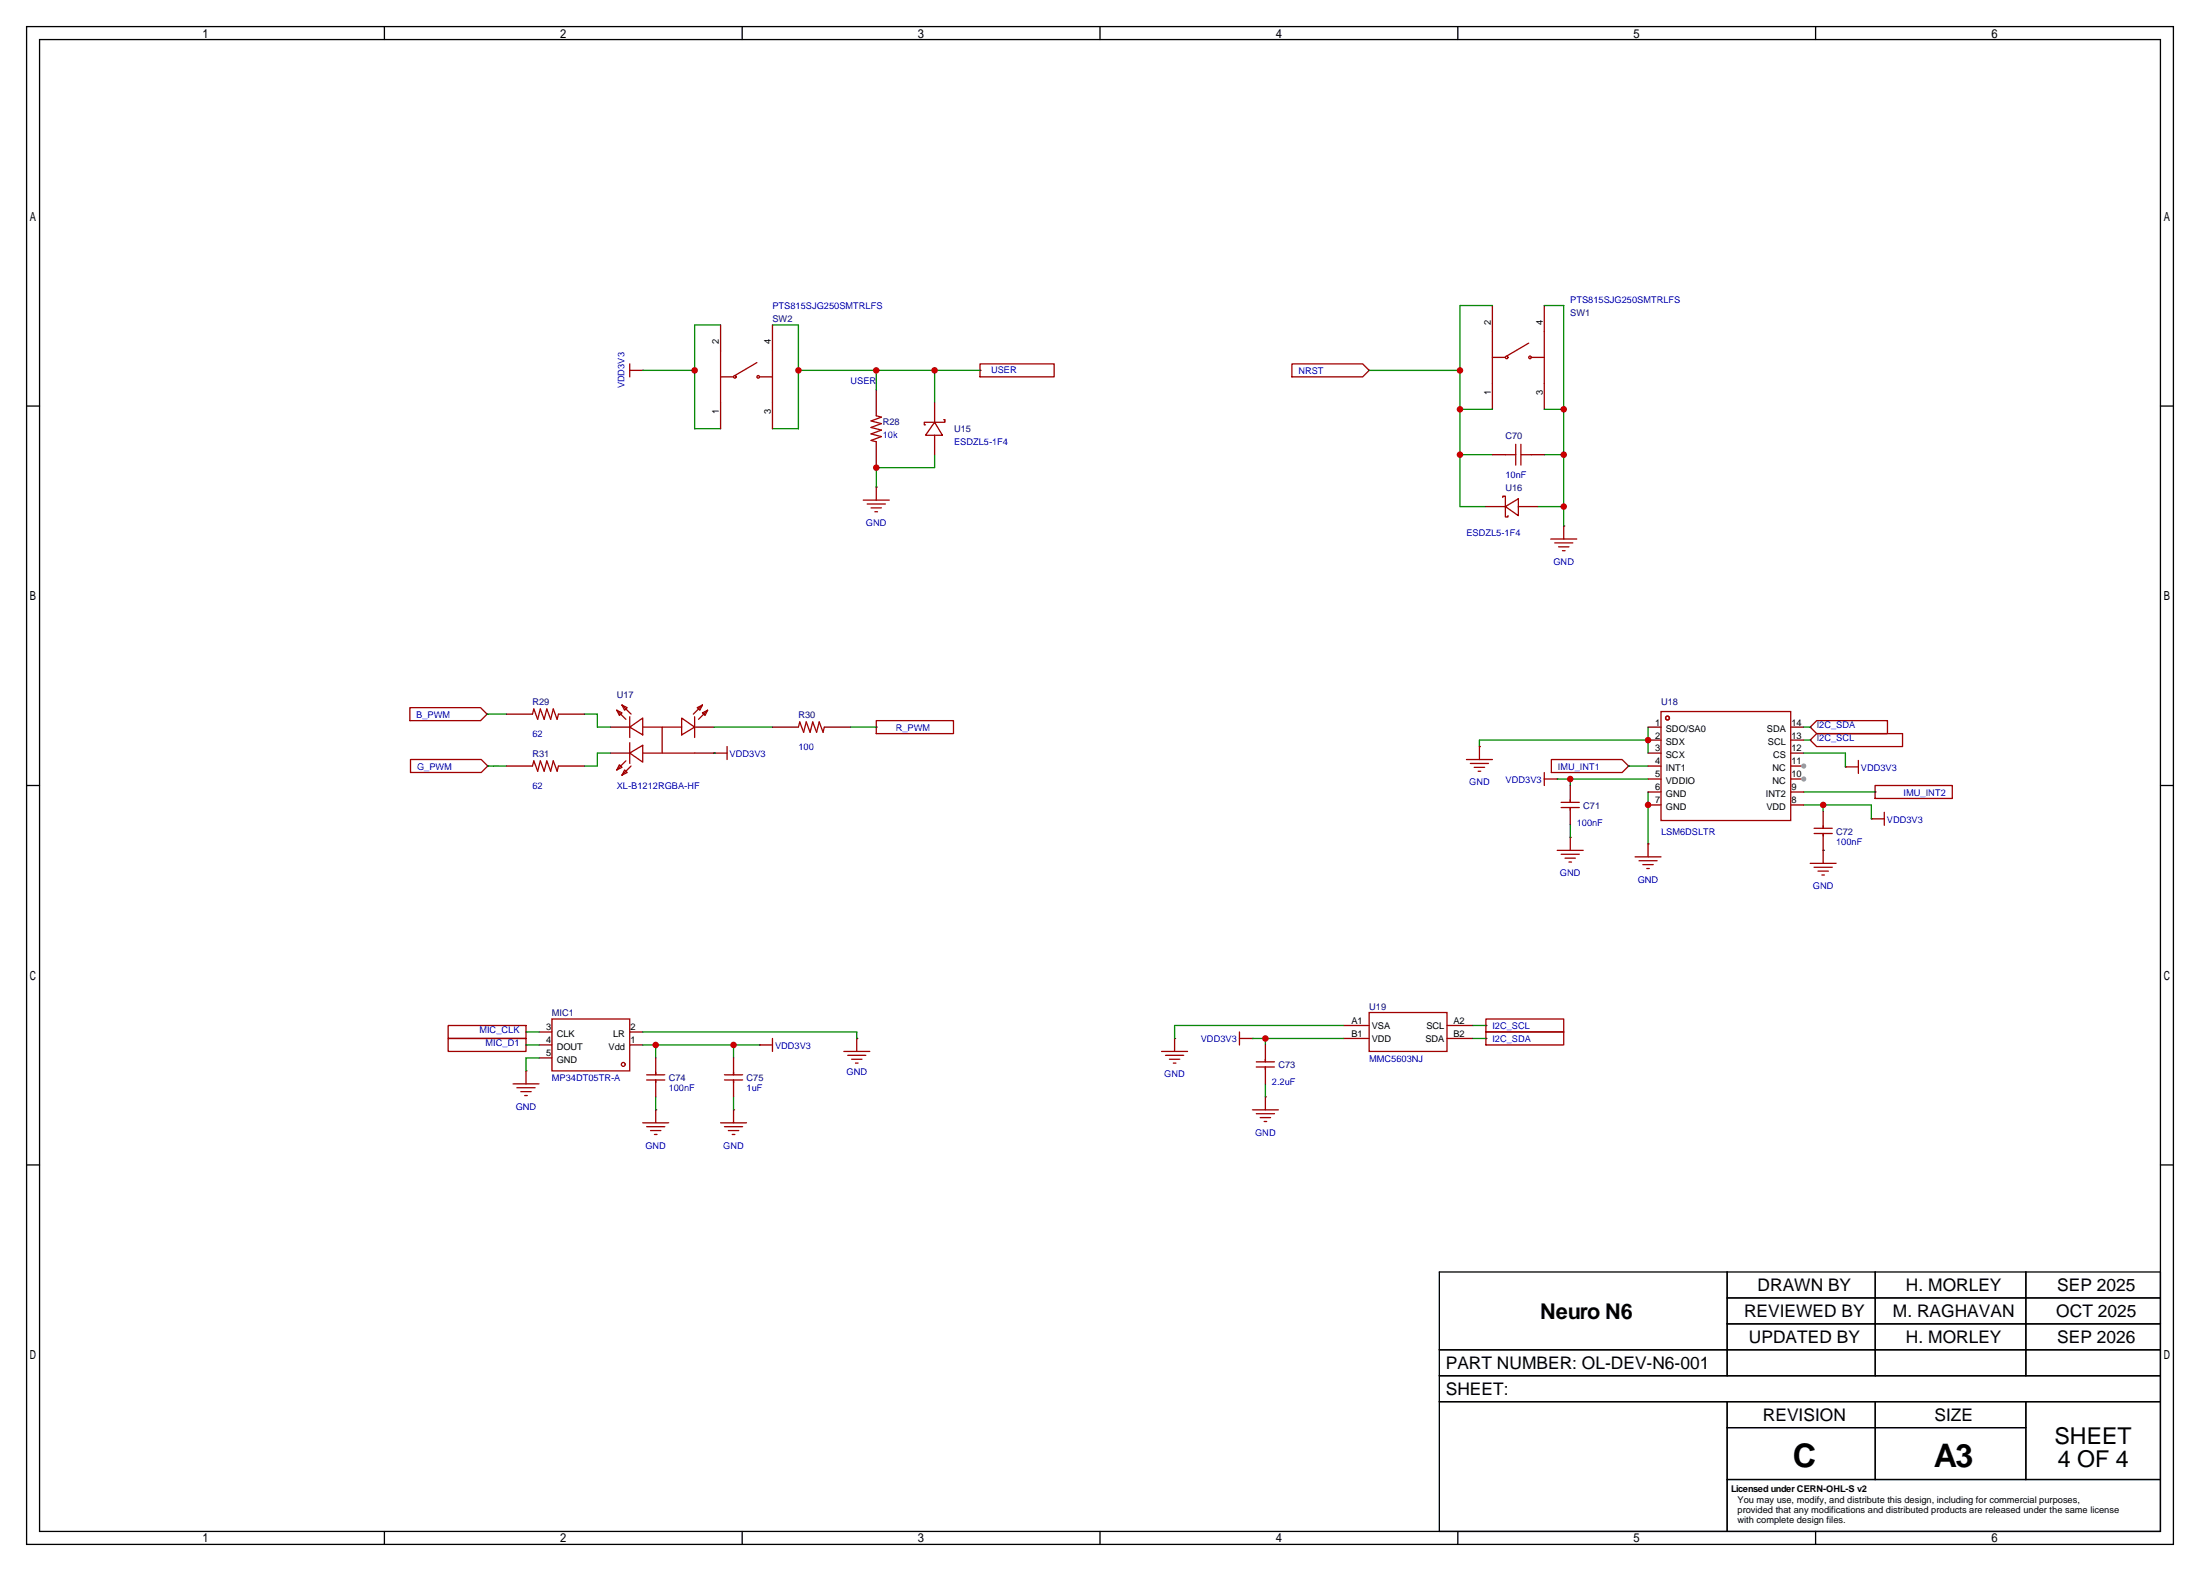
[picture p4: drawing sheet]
<svg xmlns="http://www.w3.org/2000/svg" width="431mm" height="308mm" viewBox="0 0 431 308" stroke-linecap="round" stroke-linejoin="round" font-family="sans-serif">
<g fill="none" stroke="#000" stroke-width=".25">
<path d="M5.2 5.2h420.4v297.2h-420.4zM7.7 7.7h415.3v292.1h-415.3zM75.3 5.2v2.5M145.3 5.2v2.5M215.4 5.2v2.5M285.5 5.2v2.5M355.5 5.2v2.5M5.2 79.5h2.5M423 79.5h2.6M5.2 153.8h2.5M423 153.8h2.6M5.2 228.1h2.5"/>
<path d="M423 228.1h2.6M281.8 249h141.2v50.8h-141.2zM338.2 249v20.4M338.2 254.1h84.8M338.2 259.2h84.8M367.2 249v20.4M396.7 249v20.4M281.8 264.3h141.2M281.8 269.4h141.2M281.8 274.4h141.2M338.2 274.4v25.4M338.2 279.5h58.5"/>
<path d="M367.2 274.4v15.3M396.7 274.4v15.3M75.3 299.8v2.6M145.3 299.8v2.6M215.4 299.8v2.6M285.5 299.8v2.6M338.2 289.7h84.8M355.5 299.8v2.6"/>
</g>
<g fill="none" stroke="#a10000" stroke-width=".25">
<path d="M123.3 72.5h2.6M123.3 71.2v2.6M191.9 71.2h14.5v2.6h-14.5zM253 71.2h13.8l1.3 1.3-1.3 1.3h-13.8zM169 97.9h5.1M169.8 98.7h3.6M170.6 99.4h2M171.6 95.4v2.5M171.3 100.2h.5M303.7 105.5h5M304.4 106.3h3.6M305.2 107.1h2"/>
<path d="M305.9 107.8h.6M306.2 103v2.5M80.4 148.7h13.8l1.3 1.3-1.3 1.2h-13.8zM139.8 147.4h2.6M142.4 146.2v2.5M171.6 141.1h15.1v2.5h-15.1zM355.7 143.6h16.8v2.6h-16.8l-1.2-1.3zM367.2 153.8h15.1v2.5h-15.1zM369 159v2.6M366.4 160.3h2.6"/>
</g>
<path d="M125.9 72.5h.1M191.9 72.5h.1M268.1 72.5h.1M171.6 95.4h.1M306.2 103h.1M95.5 150h.1M139.8 147.4h.1M171.6 142.4h.1M354.5 144.9h.1M367.2 155.1h.1M366.4 160.3h.1" fill="none" stroke="#870000" stroke-width=".25"/>
<path d="M353.2 144.9h1.3M353.2 155.1h14M353.2 157.6h13.2v2.7M357 157.6v1.3" fill="none" stroke="#008700" stroke-width=".25"/>
<circle cx="357" cy="157.6" r=".63" fill="#c00"/>
<g fill="none" stroke="#a10000" stroke-width=".25">
<path d="M171.6 81.4l1 .3-2 .7 2 .5-2 .8 2 .5-2 .8 2 .5-2 .7 1 .3M80.3 138.6h13.8l1.3 1.2-1.3 1.3h-13.8zM302.4 152.5h2.5M302.4 151.3v2.5M304.9 166.5h5.1M305.7 167.3h3.5M306.5 168h2M307.2 168.8h.5M307.5 164v2.5M320.2 167.8h5M320.9 168.5h3.6M321.7 169.3h2"/>
<path d="M322.5 170.1h.5M322.7 165.2v2.6M354.5 169h5M355.2 169.8h3.6M356 170.6h2M356.7 171.3h.6M357 166.5v2.5"/>
</g>
<path d="M171.6 76.3v5.1M171.6 86.5v5.1M95.4 139.8h.1M304.9 152.5h.1M307.5 164h.1M322.7 165.2h.1M357 166.5h.1" fill="none" stroke="#870000" stroke-width=".25"/>
<path d="M304.9 152.5h17.8M307.5 152.5v1.3M322.7 155.1v10.1M357 166.5h.1" fill="none" stroke="#008700" stroke-width=".25"/>
<circle cx="307.5" cy="152.5" r=".63" fill="#c00"/>
<path d="M151.3 63.6h5v20.3h-5M171.6 72.5v3.8M183 72.5v6.4M191.9 72.5h-35.6M318.9 150h3.8M322.7 144.9h-33v1.3M322.7 142.4v5M307.5 161.4v2.6" fill="none" stroke="#008700" stroke-width=".25"/>
<g fill="none" stroke="#a10000" stroke-width=".25">
<path d="M287.1 148.7h5.1M287.9 149.5h3.6M288.7 150.2h2M289.4 151h.5M289.7 146.2v2.5M303.8 148.7h13.8l1.3 1.3-1.3 1.3h-13.8zM305.7 157.1h3.5M305.7 158.1h3.5M307.5 156.6v.5M307.5 158.1v.5M355.2 162.2h3.6M355.2 163.2h3.6"/>
<path d="M357 161.7v.5M357 163.2v.5"/>
</g>
<path d="M289.7 146.2h.1M307.5 153.8v3.3M307.5 158.1v3.3M318.9 150h.1M357 158.9v3.3M357 163.2v3.3" fill="none" stroke="#870000" stroke-width=".25"/>
<g fill="#c00">
<circle cx="183" cy="72.5" r=".63"/>
<circle cx="171.6" cy="72.5" r=".63"/>
<circle cx="156.3" cy="72.5" r=".63"/>
</g>
<g fill="none" stroke="#a10000" stroke-width=".25">
<path d="M325.2 139.3h25.4v21.4h-25.4z"/>
<circle cx="326.5" cy="140.6" r=".38"/>
</g>
<path d="M322.7 142.4h2.5M322.7 144.9h2.5" fill="none" stroke="#870000" stroke-width=".25"/>
<circle cx="322.7" cy="144.9" r=".63" fill="#c00"/>
<path d="M322.7 147.4h2.5M322.7 150h2.5M322.7 152.5h2.5M322.7 155.1h2.5M322.7 157.6h2.5" fill="none" stroke="#870000" stroke-width=".25"/>
<circle cx="322.7" cy="157.6" r=".63" fill="#c00"/>
<path d="M350.6 157.6h2.6M350.6 155.1h2.6M350.6 152.5h2.6" fill="none" stroke="#870000" stroke-width=".25"/>
<circle cx="353.2" cy="152.5" r=".51" fill="#999"/>
<path d="M350.6 150h2.6" fill="none" stroke="#870000" stroke-width=".25"/>
<circle cx="353.2" cy="150" r=".51" fill="#999"/>
<path d="M350.6 147.4h2.6M350.6 144.9h2.6M350.6 142.4h2.6" fill="none" stroke="#870000" stroke-width=".25"/>
<path d="M183 89v2.6h-11.4v3.8M95.5 150h3.7" fill="none" stroke="#008700" stroke-width=".25"/>
<circle cx="171.6" cy="91.6" r=".63" fill="#c00"/>
<g fill="none" stroke="#a10000" stroke-width=".25">
<path d="M120.8 139.1l1 .5-.5 .5zM120.8 139.1l1.8 1.7M121.8 138l1 .6-.5 .5zM121.8 138l1.8 1.8M136.5 138.6l1-.6-.5 1.1zM137.5 139.6l1.1-.5-.6 1zM137.5 138l-1.7 1.8M138.6 139.1l-1.8 1.7M121.3 149.7l.5 .5-1 .5zM122.3 150.7l.5 .6-1 .5zM122.6 149l-1.8 1.7M123.3 142.4l2.6-1.8v3.3z"/>
<path d="M123.3 147.4l2.6-1.5v3.3zM123.3 140.3v4.1M123.3 145.4v4.1M123.6 150l-1.8 1.8M125.9 142.4h7.6M125.9 147.4h10.1M129.7 142.4v5M133.5 140.6l2.5 1.8-2.5 1.5zM136 140.3v4.1M355.7 141.1h13.9v2.5h-13.9l-1.2-1.2zM108.1 199.5h15.2v10.2h-15.2z"/>
<circle cx="122" cy="208.4" r=".38"/>
</g>
<path d="M119.5 142.4h3.8M119.5 147.4h3.8M136 142.4h3.8M136 147.4h3.8M354.5 142.4h.1M105.5 204.6h2.6M105.5 202.1h2.6M105.5 207.1h2.6M123.3 204.6h2.6M123.3 202.1h2.6" fill="none" stroke="#870000" stroke-width=".25"/>
<path d="M125.9 72.5h10.1M141.1 63.6h-5.1v20.3h5.1M139.8 147.4h.1M353.2 142.4h1.3" fill="none" stroke="#008700" stroke-width=".25"/>
<circle cx="136" cy="72.5" r=".63" fill="#c00"/>
<path d="M292.2 59.8v5.1M302.4 59.8v5.1M141.1 63.6v5.1M141.1 78.9v5M151.3 63.6v5.1M151.3 78.9v5M292.2 75.1v5M302.4 75.1v5M103 204.6h.1M103 202.1h.1M103 209.7h.1M167.8 203.3h.1" fill="none" stroke="#870000" stroke-width=".25"/>
<g fill="none" stroke="#a10000" stroke-width=".25">
<path d="M141.1 68.7v10.2M141.1 73.8h2.5M148.2 71l-4.3 2.5M148.7 73.8h2.6M151.3 68.7v10.2M292.2 64.9v10.2M292.2 70h2.6M299.3 67.2l-4.3 2.5M299.8 70h2.6M302.4 64.9v10.2M87.8 203.3h15.2v2.6h-15.2zM87.8 200.8h15.2v2.5h-15.2z"/>
<path d="M100.5 212.2h5M101.2 213h3.6M102 213.7h2M102.7 214.5h.6M103 209.7v2.5M165.2 205.9h5.1M166 206.6h3.5M166.8 207.4h2M167.5 208.2h.5M167.8 203.3v2.6"/>
<circle cx="143.9" cy="73.8" r=".25"/>
<circle cx="148.5" cy="73.8" r=".25"/>
<circle cx="295" cy="70" r=".25"/>
<circle cx="299.6" cy="70" r=".25"/>
</g>
<path d="M292.2 59.8h-6.3v39.4h5.1M268.1 72.5h17.8M285.9 89h6.3M285.9 80.1h6.3M95.4 139.8h3.8M114.4 139.8h2.6v2.6h2.5M119.5 147.4h-2.5v2.6h-2.6M139.8 142.4h11.5M166.5 142.4h5.1M103 204.6h2.5M103 202.1h2.5M105.5 207.1h-2.5v2.6" fill="none" stroke="#008700" stroke-width=".25"/>
<g fill="#c00">
<circle cx="285.9" cy="89" r=".63"/>
<circle cx="285.9" cy="80.1" r=".63"/>
<circle cx="285.9" cy="72.5" r=".63"/>
</g>
<path d="M125.9 219.8h5M128.4 217.3v2.5M126.6 220.6h3.6M127.4 221.4h2M128.1 222.1h.6" fill="none" stroke="#a10000" stroke-width=".25"/>
<path d="M128.4 217.3h.1" fill="none" stroke="#870000" stroke-width=".25"/>
<path d="M302.4 59.8h3.8v43.2M301.1 99.2h5.1M302.4 89h3.8M302.4 80.1h3.8" fill="none" stroke="#008700" stroke-width=".25"/>
<g fill="#c00">
<circle cx="306.2" cy="99.2" r=".63"/>
<circle cx="306.2" cy="89" r=".63"/>
<circle cx="306.2" cy="80.1" r=".63"/>
</g>
<path d="M294.8 89h2M296.8 87v4.1M297.8 89h2M297.8 87v4.1M104.3 139.8l.2-1 .8 2 .5-2 .8 2 .5-2 .7 2 .5-2 .8 2 .2-1M141.1 219.8h5.1M143.6 217.3v2.5M148.7 204.6h2.6M151.3 203.3v2.6M141.9 220.6h3.5M142.6 221.4h2.1M143.4 222.1h.5" fill="none" stroke="#a10000" stroke-width=".25"/>
<path d="M292.2 89h2.6M299.8 89h2.6M99.2 139.8h5.1M109.3 139.8h5.1M143.6 217.3h.1M148.7 204.6h.1" fill="none" stroke="#870000" stroke-width=".25"/>
<path d="M125.9 204.6h22.8M128.4 204.6v2.5M128.4 214.8v2.5M143.6 204.6v2.5M143.6 214.8v2.5" fill="none" stroke="#008700" stroke-width=".25"/>
<g fill="#c00">
<circle cx="128.4" cy="204.6" r=".63"/>
<circle cx="143.6" cy="204.6" r=".63"/>
</g>
<g fill="none" stroke="#870000" stroke-width=".25">
<path d="M183 78.9v3.8M183 85.2v3.8M291 99.2h3.8M297.3 99.2h3.8M99.2 150h5.1M109.3 150h5.1M151.3 142.4h5M161.4 142.4h5.1M128.4 207.1v3.3M128.4 211.5v3.3M143.6 207.1v3.3M143.6 211.5v3.3"/>
<path d="M245.2 203.3h.1M247.8 214.8h.1M263 200.8h5.1M263 203.3h5.1M283.3 200.8h5.1M283.3 203.3h5.1"/>
</g>
<g fill="none" stroke="#a10000" stroke-width=".25">
<path d="M183 82.7l1.5 2.5h-3.3zM184.8 82.2h.2v.5h-4v.5h.2M294.3 97.4v-.2h.5v4h.5v-.2M294.8 99.2l2.5-1.5v3.3zM104.3 150l.2-1 .8 2 .5-2 .8 2 .5-2 .7 2 .5-2 .8 2 .2-1M156.3 142.4l.3-1 .8 2 .5-2 .7 2 .5-2 .8 2 .5-2 .8 2 .2-1M268.1 198.2h15.2v7.7h-15.2zM126.6 210.4h3.6M126.6 211.5h3.6M128.4 209.9v.5M128.4 211.5v.5M141.9 210.4h3.5"/>
<path d="M141.9 211.5h3.5M143.6 209.9v.5M143.6 211.5v.5M242.7 203.3h2.5M242.7 202.1v2.5M245.2 217.3h5.1M246 218.1h3.6M246.8 218.8h2M247.5 219.6h.5M247.8 214.8v2.5"/>
</g>
<path d="M125.9 202.1h41.9v1.2M245.2 203.3h17.8M247.8 203.3v1.3" fill="none" stroke="#008700" stroke-width=".25"/>
<circle cx="247.8" cy="203.3" r=".63" fill="#c00"/>
<path d="M353.2 147.4h8.1v2.8M247.8 212.2v2.6M263 200.8h-33v2.5M288.4 200.8h2.6M288.4 203.3h2.6" fill="none" stroke="#008700" stroke-width=".25"/>
<g fill="none" stroke="#a10000" stroke-width=".25">
<path d="M361.3 150.2h2.6M363.9 148.9v2.5M291 199.5h15.2v2.6h-15.2zM227.5 205.9h5M228.2 206.6h3.6M229 207.4h2M229.7 208.2h.6M230 203.3v2.6M246 207.9h3.6M246 208.9h3.6M247.8 207.4v.5M247.8 208.9v.5"/>
<path d="M291 202.1h15.2v2.5h-15.2z"/>
</g>
<path d="M361.3 150.2h.1M230 203.3h.1M247.8 204.6v3.3M247.8 208.9v3.3M291 200.8h.1M291 203.3h.1" fill="none" stroke="#870000" stroke-width=".25"/>
<g font-size="6.3">
<text x="351" y="287.3">C</text>
<text x="378.7" y="287.3">A3</text>
</g>
<g font-size="4.5">
<text x="402.3" y="282.7">SHEET</text>
<text x="402.9" y="287.2">4 OF 4</text>
</g>
<text font-size="4.2" x="301.6" y="258.3">Neuro N6</text>
<g font-size="3.4">
<text x="341.5" y="257.8">REVIEWED BY</text>
<text x="344.2" y="252.7">DRAWN BY</text>
<text x="370.7" y="257.8">M. RAGHAVAN</text>
<text x="373.2" y="252.7">H. MORLEY</text>
<text x="402.6" y="257.8">OCT 2025</text>
<text x="402.8" y="252.7">SEP 2025</text>
<text x="342.5" y="262.9">UPDATED BY</text>
<text x="373.2" y="262.9">H. MORLEY</text>
<text x="402.8" y="262.9">SEP 2026</text>
<text x="283.1" y="268">PART NUMBER: OL-DEV-N6-001</text>
<text x="283.1" y="273.1">SHEET:</text>
<text x="345.2" y="278.1">REVISION</text>
<text x="378.8" y="278.1">SIZE</text>
</g>
<g font-size="1.8" fill="#00f">
<text x="307.5" y="59.3">PTS815SJG250SMTRLFS</text>
<text x="151.3" y="60.5">PTS815SJG250SMTRLFS</text>
<text x="122.3" y="76" transform="rotate(-90 122.3 76)">VDD3V3</text>
<text x="166.5" y="75.3">USER</text>
<text x="194.1" y="73.1">USER</text>
<text x="254.2" y="73.2">NRST</text>
<text x="172.8" y="85.7">10k</text>
<text x="186.8" y="87.2">ESDZL5-1F4</text>
<text x="294.8" y="93.6">10nF</text>
<text x="169.6" y="103">GND</text>
<text x="287.1" y="105">ESDZL5-1F4</text>
<text x="304.2" y="110.6">GND</text>
<text x="81.5" y="140.6">B_PWM</text>
<text x="175.4" y="143.1">R_PWM</text>
<text x="355.7" y="142.6">I2C_SDA</text>
<text x="104.3" y="144.4">62</text>
<text x="142.9" y="148.2">VDD3V3</text>
<text x="156.3" y="146.9">100</text>
<text x="355.7" y="145.1">I2C_SCL</text>
<text x="81.7" y="150.7">G_PWM</text>
<text x="104.3" y="154.5">62</text>
<text x="120.8" y="154.5">XL-B1212RGBA-HF</text>
<text x="287.7" y="153.8">GND</text>
<text x="294.8" y="153.3">VDD3V3</text>
<text x="305" y="150.7">IMU_INT1</text>
<text x="364.4" y="150.9">VDD3V3</text>
<text x="372.7" y="155.8">IMU_INT2</text>
<text x="308.7" y="161.6">100nF</text>
<text x="369.5" y="161">VDD3V3</text>
<text x="325.2" y="163.4">LSM6DSLTR</text>
<text x="359.5" y="165.4">100nF</text>
<text x="305.5" y="171.5">GND</text>
<text x="320.7" y="172.8">GND</text>
<text x="355" y="174.1">GND</text>
<text x="93.9" y="202.3">MIC_CLK</text>
<text x="292.2" y="201.5">I2C_SCL</text>
<text x="95.1" y="204.8">MIC_D1</text>
<text x="151.8" y="205.3">VDD3V3</text>
<text x="235.1" y="204.1">VDD3V3</text>
<text x="268.1" y="207.9">MMC5603NJ</text>
<text x="292.2" y="204.1">I2C_SDA</text>
<text x="108.1" y="211.7">MP34DT05TR-A</text>
<text x="130.9" y="213.7">100nF</text>
<text x="146.2" y="213.7">1uF</text>
<text x="165.8" y="210.4">GND</text>
<text x="228" y="210.9">GND</text>
<text x="249" y="212.4">2.2uF</text>
<text x="101" y="217.3">GND</text>
<text x="126.4" y="224.9">GND</text>
<text x="141.6" y="224.9">GND</text>
<text x="245.8" y="222.3">GND</text>
</g>
<g font-size="1.8" fill="#000080">
<text x="151.3" y="63.1">SW2</text>
<text x="307.5" y="61.8">SW1</text>
<text x="172.8" y="83.1">R28</text>
<text x="186.8" y="84.7">U15</text>
<text x="294.8" y="85.9">C70</text>
<text x="294.8" y="96.1">U16</text>
<text x="120.8" y="136.7">U17</text>
<text x="104.3" y="138">R29</text>
<text x="156.3" y="140.6">R30</text>
<text x="325.2" y="138">U18</text>
<text x="104.3" y="148.2">R31</text>
<text x="310" y="158.3">C71</text>
<text x="359.5" y="163.4">C72</text>
<text x="268.1" y="197.7">U19</text>
<text x="108.1" y="199">MIC1</text>
<text x="250.3" y="209.1">C73</text>
<text x="130.9" y="211.7">C74</text>
<text x="146.2" y="211.7">C75</text>
</g>
<g font-size="1.8">
<text x="291.9" y="63.6" transform="rotate(-90 291.9 63.6)">2</text>
<text x="302.1" y="63.6" transform="rotate(-90 302.1 63.6)">4</text>
<text x="140.8" y="67.4" transform="rotate(-90 140.8 67.4)">2</text>
<text x="150.9" y="67.4" transform="rotate(-90 150.9 67.4)">4</text>
<text x="291.9" y="77.3" transform="rotate(-90 291.9 77.3)">1</text>
<text x="302.1" y="77.3" transform="rotate(-90 302.1 77.3)">3</text>
<text x="140.8" y="81.1" transform="rotate(-90 140.8 81.1)">1</text>
<text x="150.9" y="81.1" transform="rotate(-90 150.9 81.1)">3</text>
<text x="324.1" y="142.1">1</text>
<text x="326.2" y="143.3">SDO/SA0</text>
<text x="346" y="143.3">SDA</text>
<text x="350.8" y="142.1">14</text>
<text x="324.1" y="144.6">2</text>
<text x="324.1" y="147.1">3</text>
<text x="324.1" y="149.7">4</text>
<text x="326.2" y="145.9">SDX</text>
<text x="326.2" y="148.4">SCX</text>
<text x="346.2" y="145.9">SCL</text>
<text x="347.2" y="148.4">CS</text>
<text x="350.8" y="149.7">11</text>
<text x="350.8" y="147.1">12</text>
<text x="350.8" y="144.6">13</text>
<text x="324.1" y="152.2">5</text>
<text x="324.1" y="154.8">6</text>
<text x="326.2" y="150.9">INT1</text>
<text x="326.2" y="153.5">VDDIO</text>
<text x="347.1" y="153.5">NC</text>
<text x="347.1" y="150.9">NC</text>
<text x="350.8" y="154.8">9</text>
<text x="350.8" y="152.2">10</text>
<text x="324.1" y="157.3">7</text>
<text x="326.2" y="156">GND</text>
<text x="326.2" y="158.6">GND</text>
<text x="345.8" y="156">INT2</text>
<text x="345.9" y="158.6">VDD</text>
<text x="350.8" y="157.3">8</text>
<text x="106.9" y="201.7">3</text>
<text x="109" y="203">CLK</text>
<text x="120.1" y="203">LR</text>
<text x="123.4" y="201.7">2</text>
<text x="264.6" y="200.5">A1</text>
<text x="264.6" y="203">B1</text>
<text x="268.6" y="201.5">VSA</text>
<text x="279.3" y="201.5">SCL</text>
<text x="284.6" y="200.5">A2</text>
<text x="284.6" y="203">B2</text>
<text x="106.9" y="204.3">4</text>
<text x="106.9" y="206.8">5</text>
<text x="109" y="205.6">DOUT</text>
<text x="109" y="208.1">GND</text>
<text x="119.2" y="205.6">Vdd</text>
<text x="123.4" y="204.3">1</text>
<text x="268.6" y="204">VDD</text>
<text x="279.1" y="204">SDA</text>
<text x="339" y="292.2">Licensed under CERN-OHL-S v2</text>
<text x="340.2" y="294.2">You may use, modify, and distribute this design, including for commercial purposes,</text>
<text x="340.2" y="296.3">provided that any modifications and distributed products are released under the same license</text>
<text x="340.2" y="298.3">with complete design files.</text>
</g>
</svg>
